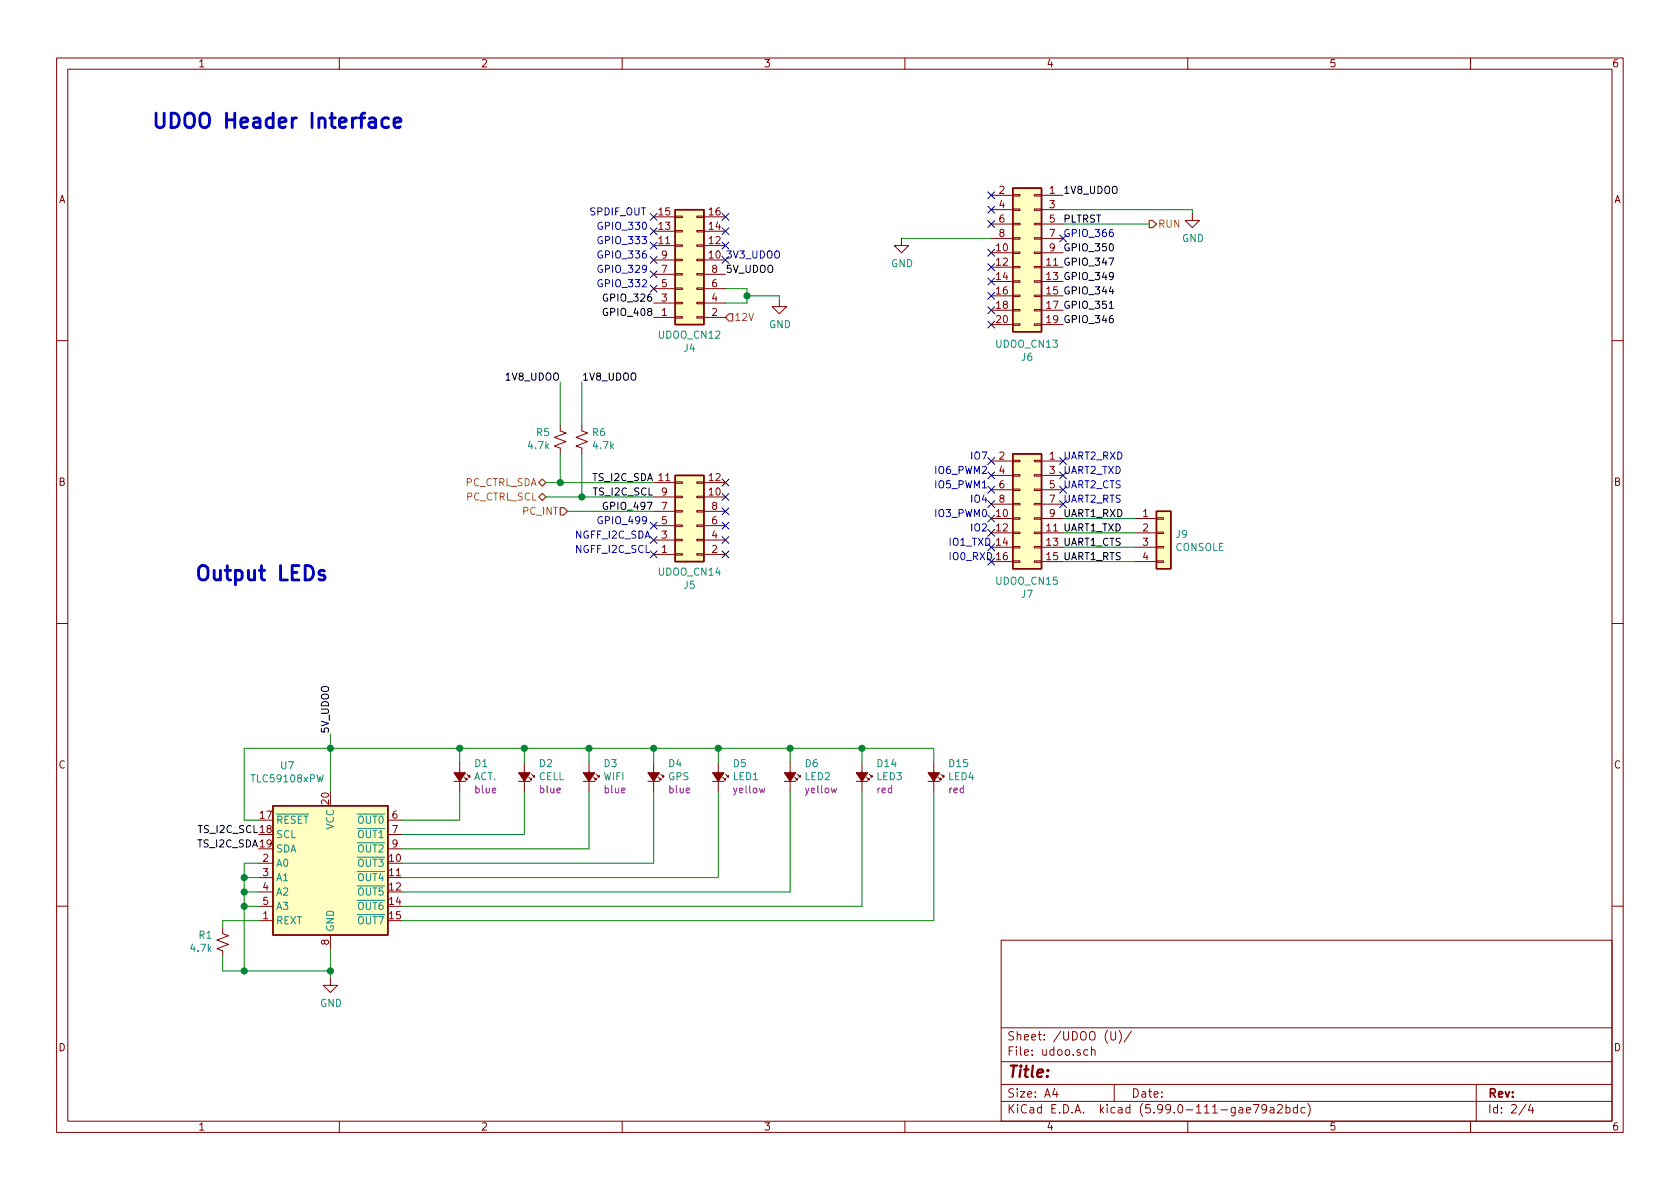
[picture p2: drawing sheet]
<svg xmlns="http://www.w3.org/2000/svg" width="297mm" height="210mm" viewBox="0 0 297 210" stroke-linecap="round" stroke-linejoin="round" font-family="sans-serif">
<g fill="none" stroke="#840000" stroke-width=".18">
<path d="M10 10.3h277v189.9h-277zM12 12.2h273v186.1h-273zM60 10.3v1.9M110 10.3v1.9M160 10.3v1.9M210 10.3v1.9M260 10.3v1.9M115.6 38.3h3.8M119.4 38.2h1.2v.3h-1.2zM123.2 38.2h1.3v.3h-1.3zM124.5 38.3h3.8M175.3 34.5h3.8"/>
<path d="M175.3 37.1h3.8M175.3 39.6h3.8M179.1 39.5h1.2v.2h-1.2zM179.1 37h1.2v.2h-1.2zM179.1 34.4h1.2v.3h-1.2zM182.9 39.5h1.2v.2h-1.2zM182.9 37h1.2v.2h-1.2zM182.9 34.4h1.2v.3h-1.2zM184.1 34.5h3.9M184.1 37.1h3.9M184.1 39.6h3.9M210.8 37.7v1.3h1.3l-1.3 1.3-1.3-1.3h1.3"/>
<path d="M115.6 56.1h3.8M115.6 46h3.8M115.6 43.4h3.8M115.6 40.9h3.8M115.6 53.6h3.8M115.6 51h3.8M115.6 48.5h3.8M119.4 43.3h1.2v.3h-1.2zM119.4 40.8h1.2v.2h-1.2zM119.4 45.8h1.2v.3h-1.2zM119.4 50.9h1.2v.3h-1.2zM119.4 53.5h1.2v.2h-1.2z"/>
<path d="M119.4 56h1.2v.3h-1.2zM119.4 48.4h1.2v.2h-1.2zM123.2 43.3h1.3v.3h-1.3zM123.2 40.8h1.3v.2h-1.3zM123.2 45.8h1.3v.3h-1.3zM123.2 50.9h1.3v.3h-1.3zM123.2 53.5h1.3v.2h-1.3zM123.2 56h1.3v.3h-1.3zM123.2 48.4h1.3v.2h-1.3zM124.5 56.1h3.8M124.5 46h3.8M124.5 43.4h3.8"/>
<path d="M124.5 40.9h3.8M124.5 53.6h3.8M124.5 51h3.8M124.5 48.5h3.8M137.8 53v1.2h1.3l-1.3 1.3-1.3-1.3h1.3M159.4 42.2v1.2h1.3l-1.3 1.3-1.3-1.3h1.3M175.3 44.7h3.8M175.3 47.2h3.8M175.3 49.8h3.8M175.3 52.3h3.8M175.3 54.9h3.8M175.3 57.4h3.8"/>
<path d="M175.3 42.2h3.8M179.1 49.7h1.2v.2h-1.2zM179.1 52.2h1.2v.2h-1.2zM179.1 54.7h1.2v.3h-1.2zM179.1 57.3h1.2v.2h-1.2zM179.1 47.1h1.2v.3h-1.2zM179.1 42h1.2v.3h-1.2zM179.1 44.6h1.2v.2h-1.2zM182.9 49.7h1.2v.2h-1.2zM182.9 52.2h1.2v.2h-1.2zM182.9 54.7h1.2v.3h-1.2zM182.9 57.3h1.2v.2h-1.2z"/>
<path d="M182.9 47.1h1.2v.3h-1.2zM182.9 42h1.2v.3h-1.2zM182.9 44.6h1.2v.2h-1.2zM184.1 44.7h3.9M184.1 47.2h3.9M184.1 49.8h3.9M184.1 52.3h3.9M184.1 54.9h3.9M184.1 57.4h3.9M184.1 42.2h3.9M10 60.2h2M99.1 75.2v1l1 .4-2.1 .7 2.1 .8-2.1 .8 1.1 .3v1.1"/>
<path d="M102.9 75.2v1l1 .4-2 .7 2 .8-2 .8 1 .3v1.1M285 60.2h2M115.6 98h3.8M115.6 87.9h3.8M115.6 85.3h3.8M115.6 95.5h3.8M115.6 93h3.8M115.6 90.4h3.8M119.4 87.8h1.2v.2h-1.2zM119.4 85.2h1.2v.3h-1.2zM119.4 90.3h1.2v.2h-1.2zM119.4 95.4h1.2v.2h-1.2z"/>
<path d="M119.4 97.9h1.2v.3h-1.2zM119.4 92.8h1.2v.3h-1.2zM123.2 87.8h1.3v.2h-1.3zM123.2 85.2h1.3v.3h-1.3zM123.2 90.3h1.3v.2h-1.3zM123.2 95.4h1.3v.2h-1.3zM123.2 97.9h1.3v.3h-1.3zM123.2 92.8h1.3v.3h-1.3zM124.5 98h3.8M124.5 87.9h3.8M124.5 85.3h3.8M124.5 95.5h3.8"/>
<path d="M124.5 93h3.8M124.5 90.4h3.8M175.3 81.5h3.8M175.3 91.7h3.8M175.3 94.2h3.8M175.3 96.8h3.8M175.3 99.3h3.8M175.3 84.1h3.8M175.3 86.6h3.8M175.3 89.1h3.8M179.1 94.1h1.2v.3h-1.2zM179.1 96.6h1.2v.3h-1.2z"/>
<path d="M179.1 99.2h1.2v.2h-1.2zM179.1 91.6h1.2v.2h-1.2zM179.1 86.5h1.2v.2h-1.2zM179.1 83.9h1.2v.3h-1.2zM179.1 81.4h1.2v.3h-1.2zM179.1 89h1.2v.3h-1.2zM182.9 94.1h1.2v.3h-1.2zM182.9 96.6h1.2v.3h-1.2zM182.9 99.2h1.2v.2h-1.2zM182.9 91.6h1.2v.2h-1.2zM182.9 86.5h1.2v.2h-1.2zM182.9 83.9h1.2v.3h-1.2z"/>
<path d="M182.9 81.4h1.2v.3h-1.2zM182.9 89h1.2v.3h-1.2zM184.1 81.5h3.9M184.1 91.7h3.9M184.1 94.2h3.9M184.1 96.8h3.9M184.1 99.3h3.9M184.1 84.1h3.9M184.1 86.6h3.9M184.1 89.1h3.9M200.7 91.7h3.8M200.7 94.2h3.8"/>
<path d="M200.7 96.8h3.8M200.7 99.3h3.8M204.5 99.2h1.2v.2h-1.2zM204.5 96.6h1.2v.3h-1.2zM204.5 91.6h1.2v.2h-1.2zM204.5 94.1h1.2v.3h-1.2zM10 110.3h2M285 110.3h2M80.3 138.2h2M81.3 134.9v5M82 137.4l.5 .5v-.2v.2h-.2M82.5 136.9l.6 .5v-.2v.2h-.3"/>
<path d="M91.7 138.2h2M92.7 134.9v5M93.5 137.4l.5 .5v-.2v.2h-.3M94 136.9l.5 .5v-.2v.2h-.3M103.1 138.2h2.1M104.1 134.9v5M104.9 137.4l.5 .5v-.2v.2h-.2M105.4 136.9l.5 .5v-.2v.2h-.2M114.6 138.2h2M115.6 134.9v5M116.3 137.4l.5 .5v-.2v.2h-.2M116.8 136.9l.5 .5v-.2v.2h-.2"/>
<path d="M126 138.2h2M127 134.9v5M127.8 137.4l.5 .5v-.2v.2h-.3M128.3 136.9l.5 .5v-.2v.2h-.3M138.7 138.2h2M139.7 134.9v5M140.5 137.4l.5 .5v-.2v.2h-.3M141 136.9l.5 .5v-.2v.2h-.3M151.4 138.2h2M152.4 134.9v5M153.2 137.4l.5 .5v-.2v.2h-.3M153.7 136.9l.5 .5v-.2v.2h-.3"/>
<path d="M164.1 138.2h2M165.1 134.9v5M165.9 137.4l.5 .5v-.2v.2h-.3M166.4 136.9l.5 .5v-.2v.2h-.3M45.7 152.6h2.6M45.7 155.2h2.6M45.7 157.7h2.6M68.6 145h2.5M68.6 147.6h2.5M68.6 150.1h2.5M10 160.2h2M39.4 164.1v1l1 .4-2 .7 2 .8-2 .8 1 .3v1.1"/>
<path d="M45.7 162.8h2.6M45.7 160.3h2.6M58.4 173v1.2h1.3l-1.3 1.3-1.3-1.3h1.3M58.4 165.3v2.6M177 166.3h108v32h-108zM285 160.2h2M60 198.3v1.9M110 198.3v1.9M160 198.3v1.9M177 194.8h108M177 191.8h108M177 187.8h108"/>
<path d="M177 181.8h108M186.5 192.5l-.4 1h1M186.8 193v1M192.3 185.7l-.4-.1-.3 .3 .1 .6 .2 .1 .4-.1M193 185.7l.2-.1 .3 .1 .1 .9M193 185.1v1.5M196.4 182.4v1.2l.3 .3 .4-.1 .2-.2v-1.2M197 191.8v3M197.8 182.2a1.71 1.71 0 0 1 0 2.3M200.1 182.3l-1.3 2M210 198.3v1.9M220.4 196.3l.7-.1-.1-.3-.4-.1-.2 .2v.7h.6"/>
<path d="M221.6 195.3h1l-.7 1.5M224 196l-.3 .3-.5-.1-.1-.2v-.4l.1-.2 .5-.1 .2 .2a1.19 1.19 0 0 1-.2 1.2l-.5 .1M224.6 195.9h.6v.9M225.2 196.2l-.5 .1-.2 .2 .1 .2 .1 .1 .5-.1M225.9 195.5l.2-.2h.3l.3 .2v.3l-.9 1h.9M227.4 195.9l.4-.1 .3 .3-.1 .6-.2 .1-.4-.1M227.4 195.3v1.5M229.4 195.9l-.4-.1-.3 .3v.6l.3 .1 .4-.1M229.4 195.3v1.5M230.7 195.9l-.4-.1-.3 .3 .1 .6h.6M231.2 195.1a1.79 1.79 0 0 1 0 2.3M260 198.3v1.9"/>
<path d="M261 191.8v6.5M269.8 195.2l-1.2 2M270.6 195.2l-.3 1.1h.9M271 195.8v1"/>
</g>
<path d="M107.4 54.6a.59 .59 0 0 0-.8 .6 .59 .59 0 0 0 .8 .5v-.4h-.2M107.4 52.1a.59 .59 0 0 0-.8 .5 .59 .59 0 0 0 .8 .6v-.5h-.2M196.1 45.6h.8l-.5 1.3M196.1 54.5h.7M196.4 50.7l-.3 .9h.8M107.4 88.9a.59 .59 0 0 0-.8 .6 .59 .59 0 0 0 .8 .5v-.4h-.2" fill="none" stroke="#000" stroke-width=".18"/>
<g fill="none" stroke="#000084" stroke-width=".18">
<path d="M115 37.7l1.2 1.3M116.2 37.7l-1.2 1.3M127.7 37.7l1.2 1.3M128.9 37.7l-1.2 1.3M174.7 36.5l1.2 1.2M174.7 33.9l1.2 1.2M174.7 39l1.2 1.2M175.9 36.5l-1.2 1.2M175.9 33.9l-1.2 1.2M175.9 39l-1.2 1.2M115 50.4l1.2 1.3M115 40.3l1.2 1.2"/>
<path d="M115 47.9l1.2 1.2M115 45.4l1.2 1.2M115 42.8l1.2 1.2M116.2 50.4l-1.2 1.3M116.2 40.3l-1.2 1.2M116.2 47.9l-1.2 1.2M116.2 45.4l-1.2 1.2M116.2 42.8l-1.2 1.2M127.7 42.8l1.2 1.2M127.7 40.3l1.2 1.2M127.7 45.4l1.2 1.2M128.9 42.8l-1.2 1.2"/>
<path d="M128.9 40.3l-1.2 1.2M128.9 45.4l-1.2 1.2M174.7 54.2l1.2 1.3M174.7 44.1l1.2 1.2M174.7 56.8l1.2 1.2M174.7 51.7l1.2 1.2M174.7 46.6l1.2 1.2M174.7 49.2l1.2 1.2M175.9 54.2l-1.2 1.3M175.9 44.1l-1.2 1.2M175.9 56.8l-1.2 1.2M175.9 51.7l-1.2 1.2"/>
<path d="M175.9 46.6l-1.2 1.2M175.9 49.2l-1.2 1.2M187.4 41.5l1.2 1.3M188.6 41.5l-1.2 1.3M115 94.9l1.2 1.2M115 97.4l1.2 1.2M115 92.3l1.2 1.3M116.2 94.9l-1.2 1.2M116.2 97.4l-1.2 1.2M116.2 92.3l-1.2 1.3M127.7 84.7l1.2 1.2M127.7 94.9l1.2 1.2"/>
<path d="M127.7 87.3l1.2 1.2M127.7 97.4l1.2 1.2M127.7 89.8l1.2 1.2M127.7 92.3l1.2 1.3M128.9 84.7l-1.2 1.2M128.9 94.9l-1.2 1.2M128.9 87.3l-1.2 1.2M128.9 97.4l-1.2 1.2M128.9 89.8l-1.2 1.2M128.9 92.3l-1.2 1.3M174.7 80.9l1.2 1.2M174.7 93.6l1.2 1.2"/>
<path d="M174.7 91.1l1.2 1.2M174.7 98.7l1.2 1.2M174.7 96.2l1.2 1.2M174.7 83.5l1.2 1.2M174.7 86l1.2 1.2M174.7 88.5l1.2 1.3M175.9 80.9l-1.2 1.2M175.9 98.7l-1.2 1.2M175.9 93.6l-1.2 1.2M175.9 91.1l-1.2 1.2M175.9 96.2l-1.2 1.2M175.9 83.5l-1.2 1.2"/>
<path d="M175.9 86l-1.2 1.2M175.9 88.5l-1.2 1.3M187.4 86l1.2 1.2M187.4 88.5l1.2 1.3M187.4 83.5l1.2 1.2M187.4 80.9l1.2 1.2M188.6 86l-1.2 1.2M188.6 80.9l-1.2 1.2M188.6 83.5l-1.2 1.2M188.6 88.5l-1.2 1.3"/>
</g>
<g fill="none" stroke="#008400" stroke-width=".18">
<path d="M188 37.1h22.8v.6M188 39.6h15.2M128.3 51h3.8v2.6h-3.8M132.1 52.3h5.7v.7M159.4 42.2h15.9M99.1 67.6v7.6M102.9 67.6v7.6M96.5 85.3h19.1M96.5 87.9h19.1M99.1 80.3v5M100.3 90.4h15.3M102.9 80.3v7.6"/>
<path d="M188 91.7h12.7M188 94.2h12.7M188 96.8h12.7M188 99.3h12.7M58.4 129.8v10.1M81.3 139.9v5.1h-10.2M81.3 132.3v2.6M92.7 139.9v7.7h-21.6M92.7 132.3v2.6M104.1 132.3v2.6M104.1 139.9v10.2h-33M115.6 132.3v2.6"/>
<path d="M115.6 139.9v12.7h-44.5M127 132.3v2.6M127 139.9v15.3h-55.9M139.7 139.9v17.8h-68.6M139.7 132.3v2.6M152.4 132.3v2.6M152.4 139.9v20.4h-81.3M165.1 134.9v-2.6h-121.9v12.7h2.5M165.1 139.9v22.9h-94M43.2 157.7h2.5M43.2 155.2h2.5M45.7 152.6h-2.5v19.1"/>
<path d="M39.4 169.2v2.5h19M43.2 160.3h2.5M45.7 162.8h-6.3v1.3M58.4 167.9v5.1"/>
</g>
<g fill="#ffffc2" stroke="#ffffc2" stroke-width=".18">
<path d="M179.1 80.3h5v20.3h-5z"/>
<path d="M179.1 33.3h5v25.4h-5z"/>
<path d="M119.4 84.1h5.1v15.2h-5.1z"/>
<path d="M119.4 37.1h5.1v20.3h-5.1z"/>
<path d="M204.5 90.4h2.5v10.2h-2.5z"/>
<path d="M48.3 142.5h20.3v22.8h-20.3z"/>
</g>
<path d="M119.4 37.1h5.1v20.3h-5.1zM179.1 33.3h5v25.4h-5zM119.4 84.1h5.1v15.2h-5.1zM179.1 80.3h5v20.3h-5zM204.5 90.4h2.5v10.2h-2.5zM48.3 142.5h20.3v22.8h-20.3z" fill="none" stroke="#840000" stroke-width=".25"/>
<path d="M203.2 39h.6l.7 .6-.7 .7h-.6zM128.9 55.5h.6v1.3h-.6l-.6-.7zM95.2 85.3l.7-.6 .6 .6-.6 .7zM95.9 87.2l.6 .7-.6 .6-.7-.6zM99.1 89.8h.6l.6 .6-.6 .7h-.6z" fill="none" stroke="#848400" stroke-width=".25"/>
<path d="M68.7 21l-.7-.2-.3 .2-.2 .3v.8l.2 .3 .3 .1 .7-.1M69.7 21.7l1.2-.2-.1-.5-.7-.2-.4 .4v1l.1 .2 .3 .1 .7-.1M57.4 101l-.7-.1-.2 .1-.1 .2 .1 .4 .9 .2 .1 .3-.1 .3-.3 .2-.7-.2" fill="none" stroke="#0000c2" stroke-width=".51"/>
<path d="M113.6 49.6l.5-.2 .2 .4-.1 .2-.7 .7h.8" fill="none" stroke="#0000c2" stroke-width=".18"/>
<g fill="#840000" stroke="#840000" stroke-width=".18">
<path d="M164.1 136.6h2l-1 1.6z"/>
<path d="M151.4 136.6h2l-1 1.6z"/>
<path d="M103.1 136.6h2.1l-1.1 1.6z"/>
<path d="M91.7 136.6h2l-1 1.6z"/>
<path d="M114.6 136.6h2l-1 1.6z"/>
<path d="M126 136.6h2l-1 1.6z"/>
<path d="M138.7 136.6h2l-1 1.6z"/>
<path d="M80.3 136.6h2l-1 1.6z"/>
</g>
<g fill="#008400" stroke="#008400" stroke-width=".25">
<circle cx="132.1" cy="52.3" r=".51"/>
<circle cx="102.9" cy="87.9" r=".51"/>
<circle cx="99.1" cy="85.3" r=".51"/>
<circle cx="81.3" cy="132.3" r=".51"/>
<circle cx="92.7" cy="132.3" r=".51"/>
<circle cx="104.1" cy="132.3" r=".51"/>
<circle cx="115.6" cy="132.3" r=".51"/>
<circle cx="127" cy="132.3" r=".51"/>
<circle cx="139.7" cy="132.3" r=".51"/>
<circle cx="152.4" cy="132.3" r=".51"/>
<circle cx="58.4" cy="132.3" r=".51"/>
<circle cx="43.2" cy="160.3" r=".51"/>
<circle cx="43.2" cy="157.7" r=".51"/>
<circle cx="43.2" cy="155.2" r=".51"/>
<circle cx="58.4" cy="171.7" r=".51"/>
<circle cx="43.2" cy="171.7" r=".51"/>
</g>
<g font-size="3.5" fill="#0000c2">
<text x="26.7" y="22.7">UDOO Header Interface</text>
<text x="34.3" y="102.7">Output LEDs</text>
</g>
<text font-size="2.8" fill="#840000" x="178" y="190.5">Title:</text>
<g font-size="2.1" fill="#840000">
<text x="178" y="184">Sheet: /UDOO (U)/</text>
<text x="178" y="186.7">File: udoo.sch</text>
<text x="178" y="196.9">KiCad E.D.A. kicad (5.99.0-111-gae79a2bdc)</text>
<text x="178" y="194.1">Size: A4</text>
<text x="200" y="194.1">Date:</text>
<text x="263" y="194.1">Rev:</text>
<text x="263" y="196.9">Id: 2/4</text>
</g>
<g font-size="1.8" fill="#840000">
<text x="35" y="11.9">1</text>
<text x="85" y="11.9">2</text>
<text x="135" y="11.9">3</text>
<text x="185" y="11.9">4</text>
<text x="235" y="11.9">5</text>
<text x="285" y="11.9">6</text>
<text x="10.4" y="35.9">A</text>
<text x="176.7" y="34.3">2</text>
<text x="185.6" y="34.3">1</text>
<text x="285.4" y="35.9">A</text>
<text x="116.5" y="40.6">13</text>
<text x="116.5" y="38.1">15</text>
<text x="125.4" y="40.6">14</text>
<text x="125.4" y="38.1">16</text>
<text x="176.7" y="36.8">4</text>
<text x="176.7" y="39.4">6</text>
<text x="176.7" y="41.9">8</text>
<text x="185.6" y="36.8">3</text>
<text x="185.6" y="39.4">5</text>
<text x="185.6" y="41.9">7</text>
<text x="116.5" y="43.2">11</text>
<text x="117" y="45.7">9</text>
<text x="125.4" y="45.7">10</text>
<text x="125.4" y="43.2">12</text>
<text x="176.2" y="44.4">10</text>
<text x="176.2" y="47">12</text>
<text x="185.6" y="44.4">9</text>
<text x="117" y="53.3">3</text>
<text x="117" y="50.8">5</text>
<text x="117" y="48.3">7</text>
<text x="125.9" y="53.3">4</text>
<text x="125.9" y="50.8">6</text>
<text x="125.9" y="48.3">8</text>
<text x="176.2" y="49.5">14</text>
<text x="176.2" y="52.1">16</text>
<text x="185.1" y="49.5">13 GPIO_349</text>
<text x="117" y="55.9">1</text>
<text x="125.9" y="55.9">2</text>
<text x="176.2" y="54.6">18</text>
<text x="176.2" y="57.1">20</text>
<text x="185.1" y="54.6">17 GPIO_351</text>
<text x="185.1" y="57.1">19 GPIO_346</text>
<text x="176.7" y="81.3">2</text>
<text x="176.7" y="83.8">4</text>
<text x="185.6" y="81.3">1</text>
<text x="185.6" y="83.8">3</text>
<text x="10.4" y="85.9">B</text>
<text x="104.9" y="85.1">TS_I2C_SDA 11</text>
<text x="117" y="87.6">9</text>
<text x="125.4" y="87.6">10</text>
<text x="125.4" y="85.1">12</text>
<text x="176.7" y="86.4">6</text>
<text x="176.7" y="88.9">8</text>
<text x="185.6" y="86.4">5</text>
<text x="185.6" y="88.9">7</text>
<text x="285.4" y="85.9">B</text>
<text x="117" y="95.2">3</text>
<text x="117" y="92.7">5</text>
<text x="117" y="90.2">7</text>
<text x="125.9" y="95.2">4</text>
<text x="125.9" y="92.7">6</text>
<text x="125.9" y="90.2">8</text>
<text x="176.2" y="91.4">10</text>
<text x="176.2" y="94">12</text>
<text x="185.6" y="91.4">9</text>
<text x="202.1" y="91.4">1</text>
<text x="202.1" y="94">2</text>
<text x="117" y="97.8">1</text>
<text x="125.9" y="97.8">2</text>
<text x="202.1" y="96.5">3</text>
<text x="202.1" y="99.1">4</text>
<text x="10.4" y="135.9">C</text>
<text x="285.4" y="135.9">C</text>
<text x="58.2" y="142.2" transform="rotate(-90 58.2 142.2)">20</text>
<text x="46" y="144.8">17</text>
<text x="69.4" y="144.8">6</text>
<text x="69.4" y="147.3">7</text>
<text x="69.4" y="149.9">9</text>
<text x="46.5" y="152.4">2</text>
<text x="46.5" y="154.9">3</text>
<text x="68.9" y="152.4">10</text>
<text x="68.9" y="154.9">11</text>
<text x="46.5" y="157.5">4</text>
<text x="46.5" y="160">5</text>
<text x="68.9" y="157.5">12</text>
<text x="68.9" y="160">14</text>
<text x="46.5" y="162.6">1</text>
<text x="58.2" y="167.1" transform="rotate(-90 58.2 167.1)">8</text>
<text x="68.9" y="162.6">15</text>
<text x="10.4" y="185.9">D</text>
<text x="285.4" y="185.9">D</text>
<text x="35" y="199.9">1</text>
<text x="85" y="199.9">2</text>
<text x="135" y="199.9">3</text>
<text x="185" y="199.9">4</text>
<text x="235" y="199.9">5</text>
<text x="285" y="199.9">6</text>
</g>
<g font-size="1.8">
<text x="188" y="34.3">1V8_UDOO</text>
<text x="188" y="39.4">PLTRST</text>
<text x="185.1" y="47">11 GPIO_347</text>
<text x="188" y="44.4">GPIO_350</text>
<text x="107.2" y="53.3">GPIO_326</text>
<text x="128.3" y="48.3">5V_UDOO</text>
<text x="185.1" y="52.1">15 GPIO_344</text>
<text x="107.2" y="55.9">GPIO_408</text>
<text x="89.6" y="67.3">1V8_UDOO</text>
<text x="102.9" y="67.3">1V8_UDOO</text>
<text x="105.1" y="87.6">TS_I2C_SCL</text>
<text x="107.2" y="90.2">GPIO_497</text>
<text x="185.1" y="94">11 UART1_TXD</text>
<text x="188" y="91.4">UART1_RXD</text>
<text x="185.1" y="96.5">13 UART1_CTS</text>
<text x="185.1" y="99.1">15 UART1_RTS</text>
<text x="58.2" y="129.8" transform="rotate(-90 58.2 129.8)">5V_UDOO</text>
<text x="35" y="149.9">TS_I2C_SDA 19</text>
<text x="35.2" y="147.3">TS_I2C_SCL 18</text>
</g>
<g font-size="1.8" fill="#0000c2">
<text x="104.1" y="38.1">SPDIF_OUT</text>
<text x="105.4" y="40.6">GPIO_330</text>
<text x="188" y="41.9">GPIO_366</text>
<text x="105.4" y="43.2">GPIO_333</text>
<text x="105.4" y="45.7">GPIO_336</text>
<text x="128.3" y="45.7">3V3_UDOO</text>
<text x="105.4" y="48.3">GPIO_329</text>
<text x="105.4" y="50.8">GPIO_332</text>
<text x="165.1" y="83.8">IO6_PWM2</text>
<text x="171.4" y="81.3">IO7</text>
<text x="188" y="83.8">UART2_TXD</text>
<text x="188" y="81.3">UART2_RXD</text>
<text x="165.1" y="86.4">IO5_PWM1</text>
<text x="171.4" y="88.9">IO4</text>
<text x="188" y="88.9">UART2_RTS</text>
<text x="188" y="86.4">UART2_CTS</text>
<text x="101.6" y="95.2">NGFF_I2C_SDA</text>
<text x="105.4" y="92.7">GPIO_499</text>
<text x="165.1" y="91.4">IO3_PWM0</text>
<text x="171.4" y="94">IO2</text>
<text x="101.6" y="97.8">NGFF_I2C_SCL</text>
<text x="167.6" y="99.1">IO0_RXD 16</text>
<text x="167.6" y="96.5">IO1_TXD 14</text>
</g>
<g font-size="1.8" fill="#848400">
<text x="204.7" y="40.3">RUN</text>
<text x="129.8" y="56.8">12V</text>
<text x="82.1" y="86">PC_CTRL_SDA</text>
<text x="82.3" y="88.5">PC_CTRL_SCL</text>
<text x="92.5" y="91.1">PC_INT</text>
</g>
<g font-size="1.8" fill="#008484">
<text x="157.6" y="47.2">GND</text>
<text x="209" y="42.8">GND</text>
<text x="116.5" y="59.9">UDOO_CN12</text>
<text x="136" y="58">GND</text>
<text x="121" y="62.2">J4</text>
<text x="176.2" y="61.5">UDOO_CN13</text>
<text x="180.6" y="63.8">J6</text>
<text x="94.9" y="77.1">R5</text>
<text x="104.8" y="77.1">R6</text>
<text x="93.5" y="79.4">4.7k</text>
<text x="105" y="79.4">4.7k</text>
<text x="208" y="95.1">J9</text>
<text x="116.5" y="101.8">UDOO_CN14</text>
<text x="207.8" y="97.4">CONSOLE</text>
<text x="121" y="104.1">J5</text>
<text x="176.2" y="103.4">UDOO_CN15</text>
<text x="180.6" y="105.7">J7</text>
<text x="49.7" y="136">U7</text>
<text x="83.7" y="138">ACT.</text>
<text x="84" y="135.7">D1</text>
<text x="95.2" y="138">CELL</text>
<text x="95.4" y="135.7">D2</text>
<text x="106.7" y="138">WIFI</text>
<text x="106.8" y="135.7">D3</text>
<text x="118.2" y="138">GPS</text>
<text x="118.3" y="135.7">D4</text>
<text x="129.6" y="138">LED1</text>
<text x="129.7" y="135.7">D5</text>
<text x="142.3" y="138">LED2</text>
<text x="142.4" y="135.7">D6</text>
<text x="155" y="138">LED3</text>
<text x="155.2" y="135.7">D14</text>
<text x="167.7" y="138">LED4</text>
<text x="167.9" y="135.7">D15</text>
<text x="44.7" y="138.3">TLC59108xPW</text>
<text x="48.8" y="145.7">RESET</text>
<text x="48.8" y="148.2">SCL</text>
<text x="59.1" y="146.7" transform="rotate(-90 59.1 146.7)">VCC</text>
<text x="63.3" y="145.7">OUT0</text>
<text x="63.3" y="148.2">OUT1</text>
<text x="48.8" y="150.7">SDA</text>
<text x="48.8" y="153.3">A0</text>
<text x="48.8" y="155.8">A1</text>
<text x="63.3" y="153.3">OUT3</text>
<text x="63.3" y="155.8">OUT4</text>
<text x="63.3" y="150.7">OUT2</text>
<text x="48.8" y="158.4">A2</text>
<text x="48.8" y="160.9">A3</text>
<text x="63.3" y="158.4">OUT5</text>
<text x="63.3" y="160.9">OUT6</text>
<text x="35.2" y="166">R1</text>
<text x="48.8" y="163.4">REXT</text>
<text x="59.1" y="164.8" transform="rotate(-90 59.1 164.8)">GND</text>
<text x="63.3" y="163.4">OUT7</text>
<text x="33.8" y="168.3">4.7k</text>
<text x="56.6" y="178">GND</text>
</g>
<g font-size="1.8" fill="#840084">
<text x="84.1" y="140.3">blue</text>
<text x="95.5" y="140.3">blue</text>
<text x="106.9" y="140.3">blue</text>
<text x="118.4" y="140.3">blue</text>
<text x="129.8" y="140.3">yellow</text>
<text x="142.5" y="140.3">yellow</text>
<text x="155.1" y="140.3">red</text>
<text x="167.8" y="140.3">red</text>
</g>
</svg>
